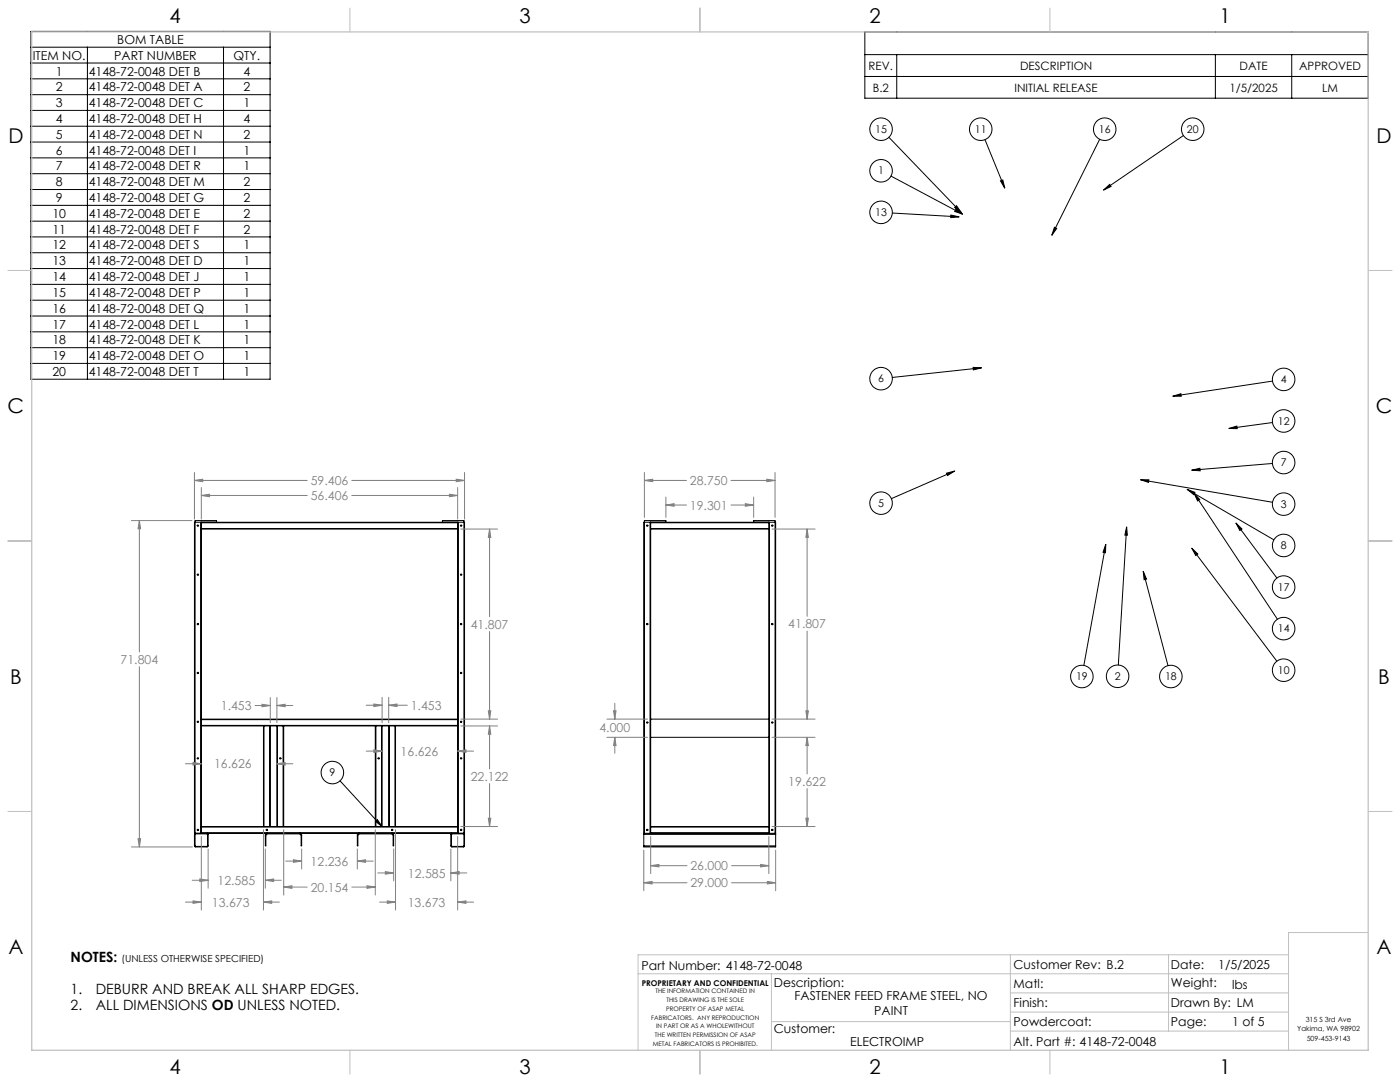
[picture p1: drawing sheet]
<svg xmlns="http://www.w3.org/2000/svg" width="559mm" height="432mm" viewBox="0 0 559 432" stroke-linecap="round" stroke-linejoin="round" font-family="sans-serif">
<g fill="none" stroke="#000" stroke-width=".4">
<path d="M12.3 12.5h95.5v138.8h-95.5zM12.3 18.8h95.5M34.9 18.8v132.5M89.2 18.8v132.5M345.2 12.7h200.9v26.5h-200.9zM12.3 25.2h95.5M12.3 31.5h95.5M12.3 37.8h95.5M345.2 21.8h200.9M345.2 30.5h200.9M357.9 21.8v17.4M485.1 21.8v17.4"/>
<path d="M515.6 21.8v17.4M12.3 44.1h95.5M12.3 50.4h95.5M12.3 56.7h95.5M354.8 54.8l28.9 30M393.1 55.7l7.9 19.4M438.9 55.6l-19.1 38.3M472.4 54.1l-31.9 21.7M12.3 63h95.5M12.3 69.3h95.5M12.3 75.6h95.5M355.6 70.3l28.6 15.2"/>
<path d="M399.3 72.2l1-.4 .7 3.3zM440.5 75.8l2.4-2.2 .6 .8zM12.3 82h95.5M12.3 88.3h95.5M12.3 94.5h95.5M356.2 85l26.6 1.5M379.5 85.8l3.3 .7-3.3 .4zM381 82.8l.8-.7 1.9 2.7zM381.6 83.5l2.6 2-3.1-1.1zM420.9 90.7l.9 .5-2 2.7zM12.3 100.9h95.5M12.3 107.2h95.5"/>
<path d="M12.3 113.5h95.5M12.3 119.8h95.5M12.3 126.1h95.5M12.3 132.4h95.5M12.3 138.7h95.5M12.3 145h95.5M388.4 146.6l3.4 .2-3.3 .8zM391.8 146.8l-35.7 3.8M468.1 158.1l3.2-1 .2 1zM507.9 152.1l-39.8 6M490.5 171l3.2-1 .1 1.1zM507.9 168.6l-17.4 2.4"/>
<path d="M377.8 188.8l3.2-.8-2.8 1.8zM381 188l-25.2 11M455.3 191.5h3.3l-.2 1zM455.3 191.5l52.6 8.9M473.9 195.3l3.1 1.2-.5 .9zM473.9 195.3l34.6 20.1M475.7 187.6l3.2-.7 .1 1zM476.6 196.9l2.3 2.5-.9 .5zM476.6 196.9l33.3 50.2M507.9 185l-32.2 2.6M80.1 208.4h.3M80.1 208.4h-2.5v124.2h.3"/>
<path d="M80.1 208.4v124.2M80.4 208.4v.2M80.4 210.9v.2M80.4 208.4h102.3M80.4 208.6v2.3M80.4 211.1v75.9M80.4 208.6h102.3M80.4 210.9h102.3M80.4 211.1h102.3M86.4 208.4v-.6h-8.5v124.8M176.6 208.4v-.6h8.6v124.8M182.7 208.4v.2"/>
<path d="M182.7 210.9v.2M182.7 208.4h.2M182.7 208.6v2.3M182.7 211.1v75.9M182.9 208.4h2.5v124.2h-.2M182.9 208.4v124.2M259.5 208.4h-2.5v124.2M259.5 208.4h.2M259.5 208.4v124.2M259.7 210.9v.2M259.7 208.4v.2M259.7 208.4h47.2"/>
<path d="M259.7 208.6h47.2M259.7 210.9h47.2M259.7 211.1h47.2M259.7 208.6v2.3M259.7 211.1v118.7M265.8 208.4v-.6h-8.6v124.8M300.8 208.4v-.6h8.6v124.8M306.9 210.9v.2M306.9 208.4v.2M306.9 208.4h.2M306.9 208.6v2.3M306.9 211.1v118.7"/>
<path d="M307.1 208.4h2.5v124.2M307.1 208.4v124.2M441.4 217.2l-.1 3.4-1-.2zM441.4 217.2l-8.8 48.4M449.7 210.3l.3 3.3-1-.1zM449.7 210.3l-3.3 55.1M475.7 218.8l2.4 2.3-.8 .6zM475.7 218.8l34 45.1M493.3 208.7l2.4 2.4-.8 .6zM493.3 208.7l16.4 22M456.3 228l1.3 3.1-.9 .3zM456.3 228l9.9 37.6"/>
<path d="M80.4 289.5v.2M80.4 287v.2M80.4 287.2v2.3M80.4 289.7v40.1M80.4 289.7h30.1M80.4 289.5h102.3M80.4 287.2h102.3M80.4 287h102.3M105.2 289.7v40.1M105.4 289.7v40.1M107.6 289.7v40.1M107.9 289.7v40.1"/>
<path d="M110.5 289.7h.2M110.5 289.7v40.1M110.7 289.7v40.1M110.7 289.7h2.3M113 289.7h.2M113 289.7v40.1M113.2 289.7v40.1M113.2 289.7h36.6M149.8 289.7h.2M149.8 289.7v40.1M150 289.7h2.3M150 289.7v40.1"/>
<path d="M152.3 289.7h.2M152.3 289.7v40.1M152.5 289.7h30.2M152.5 289.7v40.1M155.2 289.7v40.1M155.4 289.7v40.1M157.7 289.7v40.1M157.9 289.7v40.1M182.7 289.5v.2M182.7 287v.2M182.7 287.2v2.3M182.7 289.7v40.1"/>
<path d="M259.7 287h47.2M259.7 294.3h47.2M135.7 311.6l16.8 18.2M77.9 333l4.8-.2v4.9h-4.7zM77.9 332.6h107.3M78.1 332.6l-.5 .4v4.6l.4 .4 5-.2 .1-4.8-.4-.4M80.4 332.4v.2M80.4 329.8v.3M80.4 330.1v2.3M80.4 330.1h102.3M80.4 332.4h102.3M80.4 329.8h30.1"/>
<path d="M105.9 333.3h.2M105.9 333.3v4.2h.2v-4.2M106.6 332.8l-.5 .5M106.6 332.8v-.2l-.4 .1-.3 .6M106.6 332.8h13.1M110.5 329.8h.2M110.7 329.8h2.3M113 329.8h.2M113.2 329.8h36.6M119.7 332.8l.1-.2 .5 .2 .1 .5M119.7 332.8l.5 .5M120.2 333.3h.2"/>
<path d="M120.2 333.3v4.2h.2v-4.2M142.6 333.3h.2M142.6 333.3v4.2h.2v-4.2M143.3 332.8l-.5 .5M143.3 332.8l-.1-.2-.4 .2-.2 .5M143.3 332.8h13.1M149.8 329.8h.2M149.9 327.8l.7-.7 1.9 2.7zM150 329.8h2.3M152.3 329.8h.2M152.5 329.8h30.2M156.4 332.8l.5 .5"/>
<path d="M156.4 332.8v-.2l.5 .1 .2 .6M156.9 333.3h.2M156.9 333.3v4.2h.2v-4.2M180.2 333l4.9-.2v4.9h-4.8zM180.4 332.6l-.4 .4v4.8l5.1 .2 .3-.4v-4.6l-.4-.4M182.7 332.4v.2M182.7 329.8v.3M182.7 330.1v2.3M257 332.6v.4M257 337.6v.4h52.6v-.4M257 332.6h.2M257 337.6h52.6"/>
<path d="M257 333h52.6M257 333v4.6M257.2 332.6h2.3M259.5 332.6h.2M259.7 329.8v.3M259.7 332.4v.2M259.7 332.6h47.2M259.7 330.1h47.2M259.7 332.4h47.2M259.7 329.8h47.2M259.7 330.1v2.3M306.9 332.6h.2"/>
<path d="M306.9 329.8v.3M306.9 332.4v.2M306.9 330.1v2.3M307.1 332.6h2.3M309.4 332.6h.2M309.6 332.6v.4M309.6 333v4.6"/>
<circle cx="351.7" cy="51.6" r="4.5"/>
<circle cx="391.5" cy="51.6" r="4.5"/>
<circle cx="440.9" cy="51.6" r="4.5"/>
<circle cx="476.1" cy="51.6" r="4.5"/>
<circle cx="351.7" cy="68.2" r="4.5"/>
<circle cx="351.7" cy="84.7" r="4.5"/>
<circle cx="351.7" cy="151.1" r="4.5"/>
<circle cx="512.4" cy="151.4" r="4.5"/>
<circle cx="512.4" cy="168" r="4.5"/>
<circle cx="512.4" cy="184.6" r="4.5"/>
<circle cx="79" cy="209.8" r=".27"/>
<circle cx="184" cy="209.8" r=".27"/>
<circle cx="258.3" cy="209.8" r=".27"/>
<circle cx="308.2" cy="209.8" r=".26"/>
<circle cx="351.7" cy="200.8" r="4.5"/>
<circle cx="512.4" cy="217.7" r="4.5"/>
<circle cx="512.4" cy="201.2" r="4.5"/>
<circle cx="79" cy="229.3" r=".28"/>
<circle cx="184" cy="229.3" r=".28"/>
<circle cx="512.4" cy="234.3" r="4.5"/>
<circle cx="79" cy="249.1" r=".28"/>
<circle cx="184" cy="249.1" r=".28"/>
<circle cx="258.3" cy="249.1" r=".28"/>
<circle cx="308.2" cy="249.1" r=".27"/>
<circle cx="512.4" cy="250.9" r="4.5"/>
<circle cx="79" cy="268.6" r=".28"/>
<circle cx="184" cy="268.6" r=".28"/>
<circle cx="431.8" cy="270" r="4.5"/>
<circle cx="446.1" cy="269.9" r="4.5"/>
<circle cx="467.3" cy="270" r="4.5"/>
<circle cx="512.4" cy="267.5" r="4.5"/>
<circle cx="79" cy="288.1" r=".27"/>
<circle cx="184" cy="288.1" r=".27"/>
<circle cx="258.3" cy="288.4" r=".28"/>
<circle cx="308.2" cy="288.4" r=".27"/>
<circle cx="79" cy="302.6" r=".28"/>
<circle cx="111.9" cy="302.6" r=".27"/>
<circle cx="132.7" cy="308.3" r="4.5"/>
<circle cx="151.2" cy="302.6" r=".27"/>
<circle cx="184" cy="302.6" r=".28"/>
<circle cx="79" cy="331.2" r=".27"/>
<circle cx="106.5" cy="331.2" r=".26"/>
<circle cx="156.5" cy="331.2" r=".27"/>
<circle cx="184" cy="331.2" r=".27"/>
<circle cx="258.3" cy="331.2" r=".27"/>
<circle cx="308.2" cy="331.2" r=".26"/>
</g>
<g fill="none" stroke="#808080" stroke-width=".4">
<path d="M77.6 191.7l3.3-.5v1zM77.6 188.6v18.6M77.6 191.7h45M80.4 197.7l3.2-.5v1zM80.4 194.6v12.6M80.4 197.7h42.2M140.4 191.7h45M140.4 197.7h42.3M179.4 197.2l3.3 .5-3.3 .5zM182.1 191.2l3.3 .5-3.3 .5zM182.7 194.6v12.6M185.4 188.6v18.6"/>
<path d="M257.2 191.7l3.3-.5v1zM257.2 191.7h16.8M257.2 188.6v17.9M265.8 198.4v8.1M291.8 191.7h17.6M300.8 198.4v8.1M306.1 191.2l3.3 .5-3.3 .5zM309.4 188.6v17.9M52.5 207.8h24.1M55.6 207.8l.5 3.2h-1zM55.6 207.8v52.4M183.9 211.1h14.7"/>
<path d="M195.4 211.1l.5 3.4h-1zM195.4 211.1v35M265.8 201.5l3.3-.5v1zM265.8 201.5h8.2M291.8 201.5h9M297.5 201l3.3 .5-3.3 .5zM308.2 211.1h17.1M322.2 211.1l.5 3.4h-1zM322.2 211.1v34.9M195.4 252v35M322.2 251.8v35.2M55.6 266.1v71.9"/>
<path d="M107.9 278.4v10M110.5 278.4v10M152.5 278.3v10.1M155.2 278.3v10.1M101.8 281.6h6.1M104.6 281.1l3.3 .5-3.3 .4zM110.5 281.6l3.3-.5v.9zM110.5 281.6h6.4M146.2 281.4h6.3M146.2 299.8h6.3M149.2 281l3.3 .4-3.3 .6zM149.2 299.2l3.3 .6-3.3 .4z"/>
<path d="M155.2 281.4l3.3-.4v1zM155.2 281.4h7.4M182.7 299.8l3.3-.6v1zM182.7 299.8h6.3M183.9 287h14.7M183.9 289.7h14.7M194.9 283.7h1l-.5 3.3zM195.4 289.7l.5 3.3h-1zM195.4 289.7v17.1M242.2 287h16.2M242.2 294.3h16.2M244.9 283.7h1l-.5 3.3z"/>
<path d="M245.4 294.3l.5 3.2h-1zM245.4 280.6v6.4M245.4 294.3v6.3M308.2 287h17.1M308.2 294.3h17.1M321.7 283.7h1l-.5 3.3zM322.2 294.3l.5 3.2h-1zM322.2 294.3v14.6M74 304.8h6.4M77 304.3l3.4 .5-3.4 .5zM110.5 304.8l3.3-.5v1zM110.5 304.8h6.4"/>
<path d="M195.4 312.7v17.1M322.2 314.7v15.1M52.5 338h24.3M55.1 334.7h1l-.5 3.3zM80.4 333.8v29.4M83.1 338.8v15.7M105.2 331.1v32.1M105.9 338.8v15.7M113.2 331.1v26.1M120.4 338.8v8M142.6 338.8v8M149.8 331.1v26.1"/>
<path d="M157.1 338.8v12.7M157.9 331.1v32.1M180 338.8v12.7M182.7 333.8v29.4M183.9 329.8h14.7M194.9 326.5h1l-.5 3.3zM257 339.3v16.2M259.7 333.8v14.9M306.9 333.8v14.9M308.2 329.8h17.1M309.6 339.3v16.2M321.7 326.5h1l-.5 3.3z"/>
<path d="M76.7 351.3h6.4M77 359.5l3.4 .5-3.4 .5zM79.8 350.8l3.3 .5-3.3 .5zM105.9 351.3l3.3-.5v1zM105.9 351.3h6.4M113.2 354l3.3-.5v1zM113.2 354h9.4M114.1 343.6h6.3M117.1 343.1l3.3 .5-3.3 .5zM140.4 354h9.4M142.6 343.6l3.3-.5v1zM142.6 343.6h6.4"/>
<path d="M146.5 353.5l3.3 .5-3.3 .5zM150.8 348.4h6.3M153.8 347.8l3.3 .6-3.3 .5zM154.6 359.5l3.3 .5-3.3 .5zM180 348.4l3.3-.6v1.1zM180 348.4h6.3M257 352.3l3.3-.5v1zM257 352.3h17.2M259.7 345.5l3.3-.5v1zM259.7 345.5h14.5M292 352.3h17.6M292 345.5h14.9"/>
<path d="M303.6 345l3.3 .5-3.3 .5zM306.3 351.8l3.3 .5-3.3 .5zM74 360h6.4M105.2 360l3.2-.5v1zM105.2 360h6.3M151.5 360h6.4M182.7 360l3.3-.5v1zM182.7 360h6.3"/>
</g>
<g fill="none" stroke="#c0c0c0" stroke-width=".4">
<path d="M139.7 3.2v9.5M279.4 3.2v9.5M419.1 3.2v9.5M3.1 107.9h9.6M546.1 107.9h9.5M3.1 215.9h9.6M546.1 215.9h9.5M3.1 323.8h9.6M546.1 323.8h9.5M546.1 372.1h-31.8v47M254.7 388.6h259.6M307.9 388.6v30.5"/>
<path d="M403.3 381v38.1M403.3 396.2h111M466.4 381v30.5M514.3 381h-259.6v38.1M139.7 419.1v9.6M279.4 419.1v9.6M307.9 407.7h95.4M403.3 403.9h111M403.3 411.5h111M419.1 419.1v9.6"/>
</g>
<path d="M12.7 12.7h533.4v406.4h-533.4z" fill="none" stroke="#c0c0c0" stroke-width=".5"/>
<path d="M149.9 327.8l.7-.7 1.9 2.7zM468.1 158.1l3.2-1 .2 1zM490.5 171l3.2-1 .1 1.1zM475.7 187.6l3.2-.7 .1 1zM455.3 191.5h3.3l-.2 1zM473.9 195.3l3.1 1.2-.5 .9zM493.3 208.7l2.4 2.4-.8 .6zM476.6 196.9l2.3 2.5-.9 .5zM475.7 218.8l2.4 2.3-.8 .6zM449.7 210.3l.3 3.3-1-.1zM456.3 228l1.3 3.1-.9 .3zM441.4 217.2l-.1 3.4-1-.2zM377.8 188.8l3.2-.8-2.8 1.8zM388.4 146.6l3.4 .2-3.3 .8zM379.5 85.8l3.3 .7-3.3 .4zM381.6 83.5l2.6 2-3.1-1.1zM381 82.8l.8-.7 1.9 2.7zM440.5 75.8l2.4-2.2 .6 .8zM399.3 72.2l1-.4 .7 3.3zM420.9 90.7l.9 .5-2 2.7z" fill="#000"/>
<path d="M77.6 191.7l3.3-.5v1zM182.1 191.2l3.3 .5-3.3 .5zM55.6 207.8l.5 3.2h-1zM55.1 334.7h1l-.5 3.3zM80.4 197.7l3.2-.5v1zM179.4 197.2l3.3 .5-3.3 .5zM194.9 283.7h1l-.5 3.3zM195.4 211.1l.5 3.4h-1zM195.4 289.7l.5 3.3h-1zM194.9 326.5h1l-.5 3.3zM105.2 360l3.2-.5v1zM77 359.5l3.4 .5-3.4 .5zM113.2 354l3.3-.5v1zM146.5 353.5l3.3 .5-3.3 .5zM154.6 359.5l3.3 .5-3.3 .5zM182.7 360l3.3-.5v1zM104.6 281.1l3.3 .5-3.3 .4zM110.5 281.6l3.3-.5v.9zM149.2 281l3.3 .4-3.3 .6zM155.2 281.4l3.3-.4v1zM79.8 350.8l3.3 .5-3.3 .5zM105.9 351.3l3.3-.5v1zM117.1 343.1l3.3 .5-3.3 .5zM142.6 343.6l3.3-.5v1zM153.8 347.8l3.3 .6-3.3 .5zM180 348.4l3.3-.6v1.1zM149.2 299.2l3.3 .6-3.3 .4zM182.7 299.8l3.3-.6v1zM110.5 304.8l3.3-.5v1zM77 304.3l3.4 .5-3.4 .5zM257 352.3l3.3-.5v1zM306.3 351.8l3.3 .5-3.3 .5zM259.7 345.5l3.3-.5v1zM303.6 345l3.3 .5-3.3 .5zM321.7 326.5h1l-.5 3.3zM322.2 294.3l.5 3.2h-1zM321.7 283.7h1l-.5 3.3zM322.2 211.1l.5 3.4h-1zM265.8 201.5l3.3-.5v1zM297.5 201l3.3 .5-3.3 .5zM257.2 191.7l3.3-.5v1zM306.1 191.2l3.3 .5-3.3 .5zM244.9 283.7h1l-.5 3.3zM245.4 294.3l.5 3.2h-1z" fill="#808080"/>
<g font-size="8.1">
<text x="67.6" y="9.3">4</text>
<text x="207.3" y="9.3">3</text>
<text x="347" y="9.3">2</text>
<text x="486.7" y="9.3">1</text>
<text x="3.3" y="57">D</text>
<text x="549.4" y="57">D</text>
<text x="3" y="164.9">C</text>
<text x="549.1" y="164.9">C</text>
<text x="4" y="272.9">B</text>
<text x="550.1" y="272.9">B</text>
<text x="3.3" y="380.8">A</text>
<text x="549.4" y="380.8">A</text>
<text x="67.6" y="428.4">4</text>
<text x="207.3" y="428.4">3</text>
<text x="347" y="428.4">2</text>
<text x="486.7" y="428.4">1</text>
</g>
<g font-size="5.6">
<text x="28.2" y="383.9">NOTES:</text>
<text x="28.2" y="396.5">1.</text>
<text x="38.2" y="396.5">DEBURR AND BREAK ALL SHARP EDGES.</text>
<text x="28.2" y="403.2">2.</text>
<text x="38.2" y="403.2">ALL DIMENSIONS OD UNLESS NOTED.</text>
</g>
<g font-size="4.9">
<text x="46.8" y="17.5">BOM TABLE</text>
<text x="13.1" y="23.8">ITEM NO.</text>
<text x="45.6" y="23.8">PART NUMBER</text>
<text x="93.2" y="23.8">QTY.</text>
<text x="22.3" y="30.1">1</text>
<text x="35.4" y="30.1">4148-72-0048 DET B</text>
<text x="97.2" y="30.1">4</text>
<text x="22.3" y="36.4">2</text>
<text x="35.4" y="36.4">4148-72-0048 DET A</text>
<text x="97.2" y="36.4">2</text>
<text x="22.3" y="42.8">3</text>
<text x="35.4" y="42.8">4148-72-0048 DET C</text>
<text x="97.2" y="42.8">1</text>
<text x="22.3" y="49.1">4</text>
<text x="35.4" y="49.1">4148-72-0048 DET H</text>
<text x="97.2" y="49.1">4</text>
<text x="22.3" y="55.4">5</text>
<text x="35.4" y="55.4">4148-72-0048 DET N</text>
<text x="97.2" y="55.4">2</text>
<text x="22.3" y="61.7">6</text>
<text x="35.4" y="61.7">4148-72-0048 DET I</text>
<text x="97.2" y="61.7">1</text>
<text x="22.3" y="68">7</text>
<text x="35.4" y="68">4148-72-0048 DET R</text>
<text x="97.2" y="68">1</text>
<text x="22.3" y="74.3">8</text>
<text x="35.4" y="74.3">4148-72-0048 DET M</text>
<text x="97.2" y="74.3">2</text>
<text x="22.3" y="80.6">9</text>
<text x="35.4" y="80.6">4148-72-0048 DET G</text>
<text x="97.2" y="80.6">2</text>
<text x="20.9" y="86.9">10</text>
<text x="35.4" y="86.9">4148-72-0048 DET E</text>
<text x="97.2" y="86.9">2</text>
<text x="20.9" y="93.2">11</text>
<text x="35.4" y="93.2">4148-72-0048 DET F</text>
<text x="97.2" y="93.2">2</text>
<text x="20.9" y="99.6">12</text>
<text x="35.4" y="99.6">4148-72-0048 DET S</text>
<text x="97.2" y="99.6">1</text>
<text x="20.9" y="105.9">13</text>
<text x="35.4" y="105.9">4148-72-0048 DET D</text>
<text x="97.2" y="105.9">1</text>
<text x="20.9" y="112.2">14</text>
<text x="35.4" y="112.2">4148-72-0048 DET J</text>
<text x="97.2" y="112.2">1</text>
<text x="20.9" y="118.5">15</text>
<text x="35.4" y="118.5">4148-72-0048 DET P</text>
<text x="97.2" y="118.5">1</text>
<text x="20.9" y="124.8">16</text>
<text x="35.4" y="124.8">4148-72-0048 DET Q</text>
<text x="97.2" y="124.8">1</text>
<text x="20.9" y="131.1">17</text>
<text x="35.4" y="131.1">4148-72-0048 DET L</text>
<text x="97.2" y="131.1">1</text>
<text x="20.9" y="137.4">18</text>
<text x="35.4" y="137.4">4148-72-0048 DET K</text>
<text x="97.2" y="137.4">1</text>
<text x="20.9" y="143.7">19</text>
<text x="35.4" y="143.7">4148-72-0048 DET O</text>
<text x="97.2" y="143.7">1</text>
<text x="20.9" y="150">20</text>
<text x="35.4" y="150">4148-72-0048 DET T</text>
<text x="97.2" y="150">1</text>
<text x="256.1" y="386.9">Part Number: 4148-72-0048</text>
<text x="404.6" y="386.8">Customer Rev: B.2</text>
<text x="467.4" y="386.7">Date:</text>
<text x="486.2" y="386.7">1/5/2025</text>
<text x="308.9" y="393.8">Description:</text>
<text x="404.6" y="394.3">Matl:</text>
<text x="467.4" y="394">Weight:</text>
<text x="491.8" y="394.5">lbs</text>
<text x="317.1" y="399">FASTENER FEED FRAME STEEL, NO</text>
<text x="404.6" y="401.9">Finish:</text>
<text x="467.4" y="401.7">Drawn By: LM</text>
<text x="349" y="404.9">PAINT</text>
<text x="308.9" y="412.4">Customer:</text>
<text x="404.6" y="409.6">Powdercoat:</text>
<text x="467.4" y="409.4">Page:</text>
<text x="491.8" y="409.6">1 of 5</text>
<text x="339.3" y="417.4">ELECTROIMP</text>
<text x="404.6" y="417.4">Alt. Part #: 4148-72-0048</text>
</g>
<g font-size="4.9" fill="#808080">
<text x="124" y="193.6">59.406</text>
<text x="275.4" y="193.6">28.750</text>
<text x="124" y="199.6">56.406</text>
<text x="275.4" y="203.4">19.301</text>
<text x="187.9" y="250.9">41.807</text>
<text x="314.7" y="250.7">41.807</text>
<text x="48.1" y="265">71.804</text>
<text x="88.2" y="283.4">1.453</text>
<text x="164" y="283.3">1.453</text>
<text x="239.3" y="292">4.000</text>
<text x="159.9" y="301.6">16.626</text>
<text x="85.5" y="306.7">16.626</text>
<text x="187.9" y="311.6">22.122</text>
<text x="314.7" y="313.6">19.622</text>
<text x="124" y="345.5">12.236</text>
<text x="275.6" y="347.3">26.000</text>
<text x="86.8" y="353.1">12.585</text>
<text x="162.8" y="350.2">12.585</text>
<text x="124" y="355.9">20.154</text>
<text x="275.6" y="354.1">29.000</text>
<text x="84.6" y="361.9">13.673</text>
<text x="162.8" y="361.9">13.673</text>
</g>
<g font-size="4.6">
<text x="346.7" y="27.9">REV.</text>
<text x="407.1" y="27.9">DESCRIPTION</text>
<text x="494.8" y="27.9">DATE</text>
<text x="518.5" y="27.9">APPROVED</text>
<text x="348.4" y="36.6">B.2</text>
<text x="404.9" y="36.6">INITIAL RELEASE</text>
<text x="490.7" y="36.6">1/5/2025</text>
<text x="527.7" y="36.6">LM</text>
</g>
<g font-size="4.2">
<text x="349.3" y="53">15</text>
<text x="389.1" y="53">11</text>
<text x="438.6" y="53">16</text>
<text x="473.7" y="53">20</text>
<text x="350.5" y="69.6">1</text>
<text x="349.3" y="86.2">13</text>
<text x="350.5" y="152.6">6</text>
<text x="511.2" y="152.9">4</text>
<text x="510" y="169.5">12</text>
<text x="511.2" y="186.1">7</text>
<text x="350.5" y="202.3">5</text>
<text x="511.2" y="202.7">3</text>
<text x="511.2" y="219.2">8</text>
<text x="510" y="235.7">17</text>
<text x="510" y="252.3">14</text>
<text x="510" y="268.9">10</text>
<text x="429.5" y="271.5">19</text>
<text x="444.9" y="271.4">2</text>
<text x="465" y="271.5">18</text>
<text x="131.5" y="309.8">9</text>
</g>
<text font-size="3.9" x="48.5" y="383.9">(UNLESS OTHERWISE SPECIFIED)</text>
<text font-size="3.2" x="256.1" y="393.4">PROPRIETARY AND CONFIDENTIAL</text>
<g font-size="2.8">
<text x="521.2" y="407.7">315 S 3rd Ave</text>
<text x="517.8" y="411.5">Yakima, WA 98902</text>
<text x="521.6" y="415.3">509-453-9143</text>
</g>
<g font-size="2.5">
<text x="261.6" y="396.5">THE INFORMATION CONTAINED IN</text>
<text x="266" y="399.9">THIS DRAWING IS THE SOLE</text>
<text x="260" y="406.9">FABRICATORS. ANY REPRODUCTION</text>
<text x="265.9" y="403.4">PROPERTY OF ASAP METAL</text>
<text x="261.4" y="413.8">THE WRITTEN PERMISSION OF ASAP</text>
<text x="261.8" y="410.4">IN PART OR AS A WHOLEWITHOUT</text>
<text x="260.5" y="417.3">METAL FABRICATORS IS PROHIBITED.</text>
</g>
</svg>
